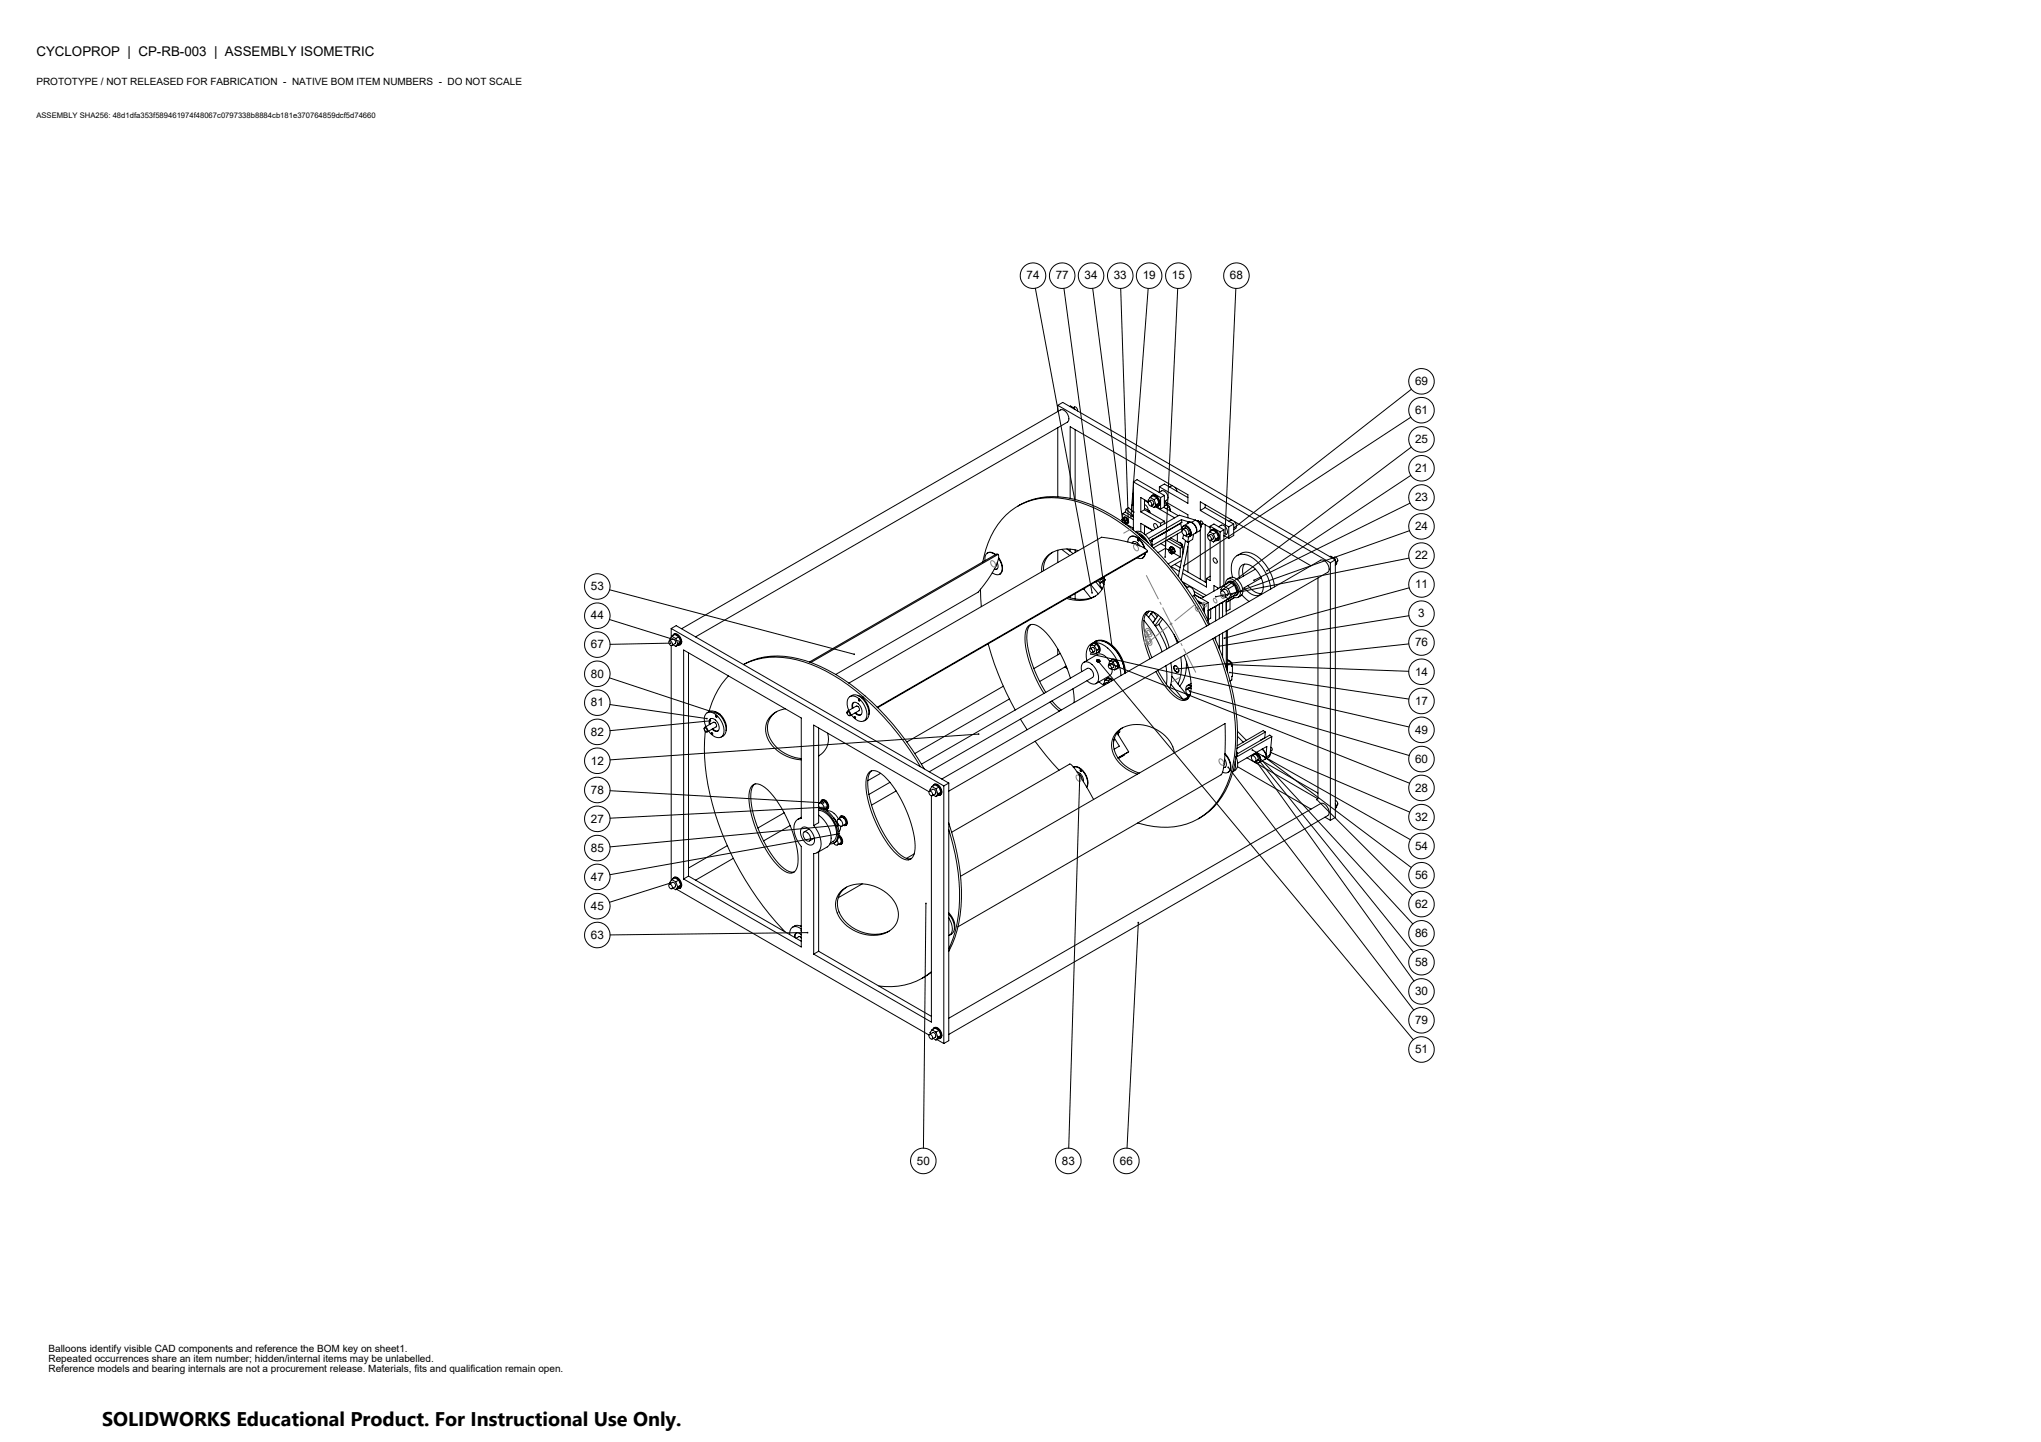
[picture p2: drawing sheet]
<svg xmlns="http://www.w3.org/2000/svg" width="841mm" height="594mm" viewBox="0 0 841 594" stroke-linecap="round" stroke-linejoin="round" font-family="sans-serif">
<g fill="none" stroke="#000" stroke-width=".41">
<path d="M426.6 118.7l23.4 125.5M438.4 118.8l19.8 147.2M450.3 118.8l12.2 95.3M461.8 118.8l3.1 96.4M473.1 118.8l-7.1 94.1M485.3 118.8l-5.2 110.7M509.2 118.8l-4.4 100.9M435.9 167l112.3 64.8M435.9 167l2-1.2 112.3 64.8M435.9 167v2.5M435.9 176.2v28.4M440.8 167.4l.3-.2 1.6 1"/>
<path d="M442.3 167.9a1.19 1.19 0 0 1 1.3 .1 1.19 1.19 0 0 1 .4 1.3M442.7 168.2l-.3 .2M442.7 168.2l.2 .5M443 177v28.7M581.3 171.9l-93.6 61.2M581.6 160.3l-72.9 57M467 198.5v19.8M467 198.5l11.2 6.5M467 198.5l1.5-.9 11.3 6.5M581.3 195.8l-59.3 39.3M581.5 184.2l-78 58.9M419.4 208.5a30.5 30.5 0 0 1 26.3-2 82.4 82.4 0 0 1 36 26.2l7.8 10.3 4.6 7.3 3.9 7.1"/>
<path d="M462.5 214.9v.1M462.6 214.4l.3-.2a.68 .68 0 0 1 .6 1.1l-.3 .1a.59 .59 0 0 0-.1-.7 .59 .59 0 0 0-.6-.1v.4M462.6 211.6l4.4 2.5M462.6 211.6v2.1M462.9 213.6l.2-.4a1.48 1.48 0 0 1 1.5 .8 1.48 1.48 0 0 1-.2 1.7l-.4-.1M463 213.6l.9 .8M463.2 213.1a1.53 1.53 0 0 1 1.6 .7 1.53 1.53 0 0 1-.2 1.8M463.6 211l-1 .6M463.6 211l3.4 1.9M463.8 215.8l3.2 1.8M463.9 214.4l.2 1.2M464 209.8l-.3 1.2"/>
<path d="M464 209.8l3 2.7M464 209.8l1.1-.6 1.9 1.8M464.1 215.6l-.4 .2M464.6 214l.2 1.2-.7 .4M464.6 214l-.7 .4M464.6 214l-.9-.8-1.4 .7 .2 .8M466.7 208l-.3 .1v2.3M466.7 208l.3 .2M466.7 217.4l-.1 .6M466.8 203.4l.2 .1M466.8 203.4v4.4M467 211h.1"/>
<path d="M467 207.6l-.5 .3M467 203.2l-.2 .2M467 207.7l-.3 .3M467.9 219a5.4 5.4 0 0 1 6 4l.8 2.1M468.2 219.3a7.1 7.1 0 0 1 4.9 4.3M470.1 210.8l8.1 4.8M471.6 207.8l.2 .1a2.69 2.69 0 0 1 1.3 2.3M471.6 210l-1.5 .8M471.6 216.6l3.3 1.9M471.6 209.3l1.9 1.2M471.6 206.2l1.5 .8M471.6 210l8.2 4.7"/>
<path d="M471.6 205.8v4.2M471.6 216.5v3.5M473.2 206.7a1.01 1.01 0 0 1 1.2 .4 1.01 1.01 0 0 1-.2 1.3l-.8-.6zM473.2 206.8l-3.1-1.8v5.8M473.4 206.5l.8-.4a1.27 1.27 0 0 1 1.1 1.9l-.8 .4M473.5 210.5l.3 .4M473.5 210.5l-.5 .3M473.8 210.9v.3M473.8 210.9l-.3 .2M473.9 204.9l-.8 1.2 .2 .5M473.9 204.9l1.6 .9M473.9 204.9l1.2-.7 1.6 .9"/>
<path d="M474.2 204.7l.2-.3a1.96 1.96 0 0 1 2.9 1.4 1.9 1.9 0 0 1-.4 2.8h-.5M474.4 208.4l1.1 .7M474.7 204.1l.2-.1a2.9 2.9 0 0 1 2.5 4.3l-.2 .2M475.1 218.5l-5-2.9v3.5M475.5 205.8l.9 2.2M476.1 208.8l7.9 4.5M476.4 208l-.9 1.1M476.4 208.6l1.8 1.1M476.7 205.1l-1.2 .7M476.7 205.1l.9 2.1M477.1 217.3a1.22 1.22 0 0 0-1.7-1.4l.2 1.2 .6 .7M477.6 207.2l-1.2 .8"/>
<path d="M477.6 207.2l-.9 1.2-1.2 .7M477.6 202.8a2.26 2.26 0 0 1 2.6-.2 2.26 2.26 0 0 1 1.1 2.4l-.4 .9-1.1 .7M477.7 200.5l11.8 6.8v-3.5l-48.5-28v29.5M477.7 200.5v2.3M477.7 200.5l2.1-1.1 9.7 5.6M478.2 205v4.7M478.2 215.6v1M479.5 208.9l6 3.5M479.8 208.4l.9-.4 1.3 .7M479.8 207l1.1 .7M479.8 219.3l-1.6 .9M479.8 204.1v4.7l-1.6 .9"/>
<path d="M479.8 204.1l-1.6 .9M479.8 214.7v1.1M479.8 214.7l-1.6 .9M479.9 206.5l9.6 5.5v1.3M480.9 207.7l.3 .5M480.9 207.7l-1.1 .6M482 208.7l-1.5 .8M482 208.7v1.4l.2-.1M482 209.5l.2 .5M482.1 218.2l-2.8 1.6M482.2 210v.5M483 200.1l-1.1 .5"/>
<path d="M484.2 200.7l.8 1.7M485.1 220v3.1M486.5 215.4l.3 1.9 .4 .1M486.5 215.6l-11.8 6.8M486.8 214.1l-13.5 7.8M486.8 214.1l3 .9M486.8 214.1l.2 1.1-13.2 7.6M487 217.6l.2 .2 .1-.9a2.26 2.26 0 0 1 3 1.8l.3 1.5M487 217.6l.1 .9M487 217.7l-12.4 7.2M487 218.9l-11.7 6.8M487.2 218.3a1.4 1.4 0 0 1 1.5 .7 1.4 1.4 0 0 1-.2 1.6l-.7-.2-.6-.8z"/>
<path d="M487.2 217.5l-.2 .1M487.7 217.9l.2-.3a1.66 1.66 0 0 1 1.7 .8 1.66 1.66 0 0 1-.2 1.9h-.3M487.8 216.6a3 3 0 0 1 3 3.4l-.5 .3M487.8 216.6a2.91 2.91 0 0 1 2.5 4.3M487.8 216.6l2.2-1.3a2.93 2.93 0 0 1 2.5 4.3l-2.2 1.3M487.8 216.6l-.3 .1M488.3 217.6l-1 .6M488.5 217.5l-.2 .1M488.7 217.6h-.4M489.7 220l-1 .5M489.8 215l-.6 .8M489.8 219.9l-.1 .1"/>
<path d="M489.8 219.9h.1M489.8 215l1.2 .2M489.9 214.9l-.5 .7M489.9 219.8l-.1 .1M489.9 219.7l-.2 .3M492.5 214.2a3 3 0 0 1 1.7 4.5l-1.6 .9a3 3 0 0 0-1.6-4.4M492.5 214.2l-6.6-2-14 8.1M492.5 214.2l-1.5 1M493.3 214.7l.4-.3 1.1 1.1M494.2 214.9l.6-.3a.83 .83 0 0 1 .7 1.3l-.6 .3M494.6 210.3l11.7 6.8M494.6 210.3v-3.6l45.6 26.4"/>
<path d="M494.6 218.3v20.3M494.8 215.5l-.5 .3M494.8 215.5l.3 1.5-.4 .2M495.6 215.6l3.1 1.7M496.6 209.1l-2 1.2M496.6 209.1l11.8 6.8M496.6 207.9v1.2M496.6 216.2v23.5M498.4 219.1l-.8 1.1 .2 .5M498.4 219.1l1.6 .9M498.4 219.1l1.2-.7 1.7 .9M498.7 216.8v2.1a1.03 1.03 0 0 1 1.6-.6 3.3 3.3 0 0 1 1.6 4.2l-1 .2"/>
<path d="M498.7 216.8l4 2.3M498.7 216.8l1.5-.9 4.1 2.3M499.2 218.3l.2-.2a2.9 2.9 0 0 1 2.6 4.4l-.3 .1M500 220l.8 2.1M501.3 219.3l-1.3 .7M501.3 219.3l.8 2.1M502.1 217a2.3 2.3 0 0 1 2.9-.1 2.3 2.3 0 0 1 .7 2.8l-1.4 1M502.7 219.1v22.9M504.3 218.2l-1.6 .9M504.3 218.2v22.9M506.3 217.1v4.7M507.5 214.2l-1.1 .5"/>
<path d="M508.4 215.9v4.7l-2.1 1.2M508.4 215.9l-2.1 1.2M508.7 214.9a1.83 1.83 0 0 1 .9 1.7 1.83 1.83 0 0 1-1.2 1.6M580.8 218.6l-70.6 25.1M581 207.2l-64.3 31.8M405 231.5a32.8 32.8 0 0 1 13.5-22.5 31 31 0 0 1 26.4-2.1 82.7 82.7 0 0 1 36 26.2l5.3 6.7 4.9 7.2 6.1 10.9M406.9 227.8l.1-.1a2.72 2.72 0 0 1 3.2 .7M409.8 234.4h1M410.1 228.5a2.45 2.45 0 0 0-3.2-.7 2.45 2.45 0 0 0-1 3.2M410.6 232.7l-.5 .7M410.9 231.8a1.55 1.55 0 0 1 .4 1.8 1.55 1.55 0 0 1-1.6 .9M411.3 228.4l.1 .3a6.8 6.8 0 0 1-1 4.5l-3.4 5.7-4 5-58.7 33.9"/>
<path d="M411.3 228.4l-.9-.1-76.8 44.4M411.3 228.4l-77.2 44.5M411.5 230a5.4 5.4 0 0 1 .7 6.4 2.59 2.59 0 0 1-3.3-.5M411.6 229.8a5.4 5.4 0 0 1 .7 6.5l-.4 .2M433.8 227.5a8 8 0 0 0-3.8 7.6M435.9 226.7v5M437.5 226.3l3.3 2.5M439.6 226.1l2.6 2M441 226.2v.9M443 226.5v1.1M444.3 226.8a12.4 12.4 0 0 0-13.8 3.5 7.6 7.6 0 0 0-1.2 5.2M451.5 239.6l2.6 3.2"/>
<path d="M452.2 239.2l1 .9M454 238.2l.1 .1M454 238.4h1.1zM454 238.4l-.3 .1M454.6 239.4l-1.1 .6M454.7 239.3l-.1 .1M454.7 239.3h.1M454.9 239.4h-.3M455 237.6a8.4 8.4 0 0 1-7.3 9.4l-4.2 .3-3.9-.8M455.1 237.8l-1.1 .6M455.1 239.5a.72 .72 0 0 0-1.2 .2M455.1 238.9h.1"/>
<path d="M455.2 238.7l-1.2-.3a1.41 1.41 0 0 0-.7 1.8M464.7 223.2a2.19 2.19 0 0 1 1.2-2.2 2.19 2.19 0 0 1 2.4 .4 8.6 8.6 0 0 1 3.3 4.4M465.7 221.1l.2-.1a4.7 4.7 0 0 1 5.3 3.5l.6 1.4M466.5 223.7a1.55 1.55 0 0 1 1.5-.6 1.55 1.55 0 0 1 1.3 1.1l.4 .7M467 223.1l-.4 .7M467.5 224.3l.9 .2M468.5 224.5l-1-.2 .8-.2 .5 .4M468.9 222.1l.4 .7M469.2 220.2l1.5 .9 1.4 1.6M469.7 220.5l1.8 1.6M471.8 227.9a2.08 2.08 0 0 1-1 2 2.08 2.08 0 0 1-2.2-.1M472 227.8l-.4 1.3-.8 .8"/>
<path d="M472.8 227l-.2-.3a17.5 17.5 0 0 0-9.3-3.8l-9.4-1.6-104.1 60.1M472.8 227l-.2 .5-110.9 64M472.8 227l-111.3 64.3M474.5 222.4l.4 2.1-.3 .2M474.7 222.2l-.1 .9M474.9 222.1v.1M475.1 222.1l-.4 .2M475.2 222.2h-.3M478.1 220.3l.2 .1M478.3 223.9l1.9 1.1M480.2 225.9l-3 1.7M480.2 225.9l1.3 .7"/>
<path d="M480.2 222.8v3.1M480.7 222.6l5.6 3.3M481.6 226.8a.48 .48 0 0 1 .7 .2 .48 .48 0 0 1-.3 .7zM481.7 222l5.7 3.3M481.7 226.7l.4-.2a.67 .67 0 0 1 .5 1l-.3 .2M481.9 227.5l.9 .7M481.9 225.8l.7-.4 .9 .5M481.9 225.8l-.5 .6 .2 .5M481.9 225.8l.9 .5M482.1 225.7l.2-.4a1.68 1.68 0 0 1 1.5 2.6h-.5M482.3 225.3a1.54 1.54 0 0 1 1.6 .8 1.54 1.54 0 0 1-.1 1.8M482.4 221.6l4.7 2.6"/>
<path d="M482.5 233.4l3.5 2M482.8 226.3l.5 1.2M483.3 227.5l-.5 .7M483.5 225.9l-.7 .4M483.5 225.9l.5 1.2M483.7 227.9l2.6 1.5M484 227.1l-.7 .4M484 227.1l-1.2 1.1M484 232.5l2.3 1.3M485.7 223.4l.6 .1 .7 .6M486.3 229.4l-4.9 2.9M486.3 225.9v3.5"/>
<path d="M486.9 230.9l-4.5 2.6M487.1 224.3l.3 1M487.1 224.2l-.8 .5M487.1 224.2v.9M487.1 239.6l10 5.7M487.3 236.1l9.8 5.7v-3.5M487.4 225.3l-1.1 .6M487.4 225.3v3.1M487.6 234.6l9.5 5.5M487.7 220.3l-.3 1.4 2 1.7M488.5 222.7l-3 14.7M489.5 225.2v10.4"/>
<path d="M489.8 221.2l-.4 2.2M489.9 223.1l-3.2 15.9M490.3 220.9l-.3 .2M490.3 220.3l.1-.3 .3 .3M490.3 220.3l.2 .2M490.5 220.5l-.2 .4a1.41 1.41 0 0 1-2-.3M490.6 220.2h.1M490.7 220.3l-.4 .6M490.7 220.3l-.2 .2M491.8 220.1l-.4 2.1-2 1.2M497.7 220.9a1.01 1.01 0 0 1 1.2 .4 1.01 1.01 0 0 1-.2 1.3l-.8-.7zM497.9 220.7l.8-.5a1.27 1.27 0 0 1 1.1 1.9l-.9 .5 1.1 .6"/>
<path d="M498.7 222.6v16.6l-1.6-.9M498.7 237.4l-1.6 .9M500.1 229.8a1.45 1.45 0 0 1 1.2 2.2 1.43 1.43 0 0 1-1.2-2.2zM500.8 222.1l-.8 1.1M502.1 221.4l-1.3 .7M502.1 221.4l-.8 1.1-1.3 .7M504.4 220.7l1.9 1.1M505.9 238.5a2.82 2.82 0 0 1 4.4 .6 4.6 4.6 0 0 1 .9 6.4l-1 .6M506 239.7l.4-.2a3.5 3.5 0 0 1 3.9 3.3 2 2 0 0 1-1 2.5M507.9 237.8a7.6 7.6 0 0 1 1.9-9 7 7 0 0 1 7.9 2.2 18.9 18.9 0 0 1 5.9 11.6M509.7 228.9a6.2 6.2 0 0 1 8.3 .3 18.6 18.6 0 0 1 7.2 12.6M510.8 238.2l-.1-.5a3.9 3.9 0 0 1 2.3-5.3 8.7 8.7 0 0 1 7.2 7 4.5 4.5 0 0 1-1.8 5.9 6.3 6.3 0 0 1-5.7-3.2"/>
<path d="M512.8 232.4a5.5 5.5 0 0 0-.5 4.9M517.3 234.4l-7.4 4.4M519.7 238l-7.7 4.5M543.1 238.1v91l-29.3-16.9M548 229.3l.4-.2 1.6 1M548.2 231.8v106.1M549.5 229.8a1.09 1.09 0 0 1 1.5 .3 1.09 1.09 0 0 1-.4 1.6M550 230.1l-.4 .2M550 230.1l.2 .5M550.2 230.6l-2 1.2M550.2 230.6v106.1l-2 1.2M550.2 230.7l.6 1.5"/>
<path d="M550.8 232.2l-.6 .3M550.8 232.2l-.6 .7M580.6 229.9l-79.7 15.9M251.1 255.2l29.7 9.2M251.2 243l100.8 26.5M276.6 258.9l112.3 64.8M276.6 258.9l2-1.2 112.3 64.9M276.6 258.9v3.6M280.8 259l156.2-90.1a3.4 3.4 0 0 1 3.4 4.3l-.5 .7-153.3 88.5M404 242.7l.4 7.2M424.6 257.3l-.1 .1a8.7 8.7 0 0 0-1.3 6.9 51.5 51.5 0 0 0 7.7 20.9M441 245.7v.6"/>
<path d="M443 244.5v2.2M447.1 242.2l-.4 .6 2.8 3.5M449.4 240.8l3.1 3.8M451.3 245.6a14 14 0 0 1-11 .5M454.9 240.8l-.2-.3a.88 .88 0 0 0-1.3-.4v1.3l.9 1M471.3 255.6h.1a43.7 43.7 0 0 1 7.5 12.9M472.1 252.9l1.2 1.4M472.8 251.9h-.1a12.6 12.6 0 0 0-.8 10.6l2.7 8.4M472.9 251.8l.4 .3M473.3 254.3l1.8 2.2M473.5 251.7l-1.1 1.6M474.3 252.8l1.8 2.2"/>
<path d="M474.3 252.8l1-.6 1.5 1.9M474.3 252.8l-1 1.5M474.9 252l-.6 .8M475.1 256.5a40.9 40.9 0 0 1 5.8 10.8M475.1 256.5h.1M475.4 252.2h.1M476.1 255l-1 1.5M476.3 254.9l-.2 .1M477.3 253.4l-2.2 3.1M477.5 257.2a30.6 30.6 0 0 1 4.3 9.6M477.5 257.2l-1.4 .8M478.3 254.3l-2.4 3.4"/>
<path d="M479 255l-1.5 2.2M487.5 240.2l1.8 1.8M488.9 242.1l.7-.3a2.53 2.53 0 0 1 2.4 3.5M492 245.3l1.5 2.3a45.2 45.2 0 0 1 4.9 9.6M492 245.3l-.7 .4M492.1 243.7l3.9 2.2M493.4 247.4l2.9 1.7M494 248.3l.8 .2zM494.8 248.4l.9 .9a1.93 1.93 0 0 1 .1 2.2l.3-.8M496.3 249.1v3.3M497.8 248.2v7.6M497.8 248.2l-1.5 .9"/>
<path d="M498.9 250.9v3.8l-1.1 .6M500.9 249.8v6M501.7 242.1v.5M502.1 242.4l-1.9-1.2v2.3M502.4 248.9v6M503.2 243.4a1.64 1.64 0 0 1 1.5 2.5 1.64 1.64 0 0 1-1.5-2.5zM503.3 248.4l-.5 .2M503.5 248.2l-.4 .4M503.8 248.1v6M504 241.3l-1 1.5 .2 .6 1.2-.7a1.68 1.68 0 0 1 1.4 2.5l-1.1 .7M504 241.3l2.1 1.2M504.8 245.9l1.3 .8"/>
<path d="M505.3 248.1l3.4-2zM505.3 247.2v6M505.3 259.9v15.3M505.4 240.6v-.1a1.73 1.73 0 0 1 1.7-1 1.73 1.73 0 0 1 1.5 1.2l.5 .7a2.77 2.77 0 0 1 0 4h-.9M505.7 259.6v17M506.1 242.5l1.1 2.7M506.8 247.2v3.8l-1.5 .8M507.2 245.2l-1.1 1.5M507.9 245.7a1.98 1.98 0 0 0 2.5 .2 1.98 1.98 0 0 0 .7-2.4 5.6 5.6 0 0 0-4.8-5.1 2.01 2.01 0 0 0-1.3 2.3l-10.1 5.8-2.7-1.6 5.6 3.3M507.9 245.7l-10.1 5.8 1.1-.6M507.9 245.7l-9 5.2M508.7 241l-2.6 1.5"/>
<path d="M508.7 241l1 2.7M508.7 241l-2.1-1.2-2.6 1.5M509.7 243.7l-2.5 1.5M509.7 243.7l-1 1.5-2.6 1.5M511.7 245l3 2.8M514.2 241.2l.3 .4a6.2 6.2 0 0 0 5.2 2.9M580.5 253.6l-78.3 12.6M580.7 242.1l-76.2 20.8M251.1 279.2l45.5 15.1M275.8 264a1.25 1.25 0 0 1 1.1 1.9 1.25 1.25 0 0 1-1.1-1.9zM275.8 264l1.3-.8a1.25 1.25 0 0 1 1.1 1.9l-1.3 .8M276.3 264.9l-24.9 .5"/>
<path d="M276.6 265.9v96.8M276.8 262.1l-.8 1.1 .2 .6M276.8 262.1l1.6 .9M276.8 262.1l1.3-.7 1.6 .9M277.1 261.9a1.04 1.04 0 0 1 1.6-.6l1.2 1a2.17 2.17 0 0 1 0 3.5l-.5-.1M277.3 265.6l1.1 .7M277.6 261.3l.2-.2a2.94 2.94 0 0 1 2.6 4.4l-.3 .2M278.4 263l.9 2.1M279.3 265.1l-.9 1.2M279.7 262.3l-1.3 .7M279.7 262.3l.8 2.1M280.5 264.4l-1.2 .7"/>
<path d="M280.5 264.4l-.8 1.2-1.3 .7M281.7 267.8l48.5 28v41.3a3.4 3.4 0 0 0-3.1 4 12.2 12.2 0 0 0 3.1 7.6v41.4l-48.5-28zM283.7 268.9v92M300.2 278.4a33.4 33.4 0 0 0-8.1 14.8M407.2 265.2a125 125 0 0 0 11.1 27.3M435.9 267.4v2.3M436.9 269.2l-10.9 6.2M438.7 274.7l1 .6M439.3 274.4l-10.9 6.3M441.1 279.4a46.5 46.5 0 0 0-12.2-20.7 3.7 3.7 0 0 0-5.7-.2 17.7 17.7 0 0 0 .2 11.8 55 55 0 0 0 6.8 15.3M445.7 276.6l-.1-.6a2.47 2.47 0 0 1 1.1-3.2 2.47 2.47 0 0 1 3.3 .9 6.7 6.7 0 0 1 2.3 7.2 2.52 2.52 0 0 1-4.1-.2l-.3-.3M447.8 272.1a6.2 6.2 0 0 1 2.2-7.1 7 7 0 0 1 7.6 3 15.4 15.4 0 0 1 4.3 10.3"/>
<path d="M449.1 267.3a.93 .93 0 0 1 1 .5 .93 .93 0 0 1-.2 1l-.8-.7zM449.2 267.2l.9-.5a1.04 1.04 0 0 1 .9 1.5l-.9 .6 1.5 .5M449.5 269.4l131.1 30.1M449.5 265.7l-.3 1.5M449.5 265.7l1.4 .3M450.3 265.2l.2-.2a2.51 2.51 0 0 1 2.2 3.7l-.4 .1M450.5 265a2.4 2.4 0 0 1 2.4 .8 2.4 2.4 0 0 1 .3 2.5l-.6 .5M450.9 266l1.1 1.8M451.2 264.3a5.7 5.7 0 0 1 6.8 1.8 15.8 15.8 0 0 1 5.4 11.3M451.2 264.3l.3-.2a5.9 5.9 0 0 1 6.8 1.8 16.1 16.1 0 0 1 5.4 11.3M451.2 264.3l-1.5 .9M451.8 272.1v.1"/>
<path d="M451.9 271.9a.64 .64 0 0 1 1-.2 .64 .64 0 0 1-.1 1.1l-.8-.3zM451.9 265.4l-1 .6M451.9 265.4l1.1 1.8M451.9 265.4l-1.4-.3-1 .6M452 267.8l-.4 1.5M452.2 271.9l130.2 156.4M453 267.2l-1 .6M453 267.2l-.4 1.5-1 .6M453.2 272.4v.1M456 279.7l.7-.3 1 .5M456.2 279.5a1.46 1.46 0 0 1 2.3 .7M456.8 274a.94 .94 0 0 1 1 .4 .94 .94 0 0 1-.1 1.1l-.9-.7z"/>
<path d="M456.9 273.9l.9-.5a1.06 1.06 0 0 1 .9 1.5l-.9 .6 1.5 .4M457.2 272.4a4.4 4.4 0 0 0-5-2.8l-5.6 3.2M457.2 272.4l-.3 1.5M457.2 272.4l1.4 .3M457.3 273.4l123.5 49.2M457.7 279.9l-1 .6M457.7 279.9l.3 .6M457.7 279.9l-1.4-.4-1 .6M457.7 279.9l.5 .5M457.9 271.9a1.67 1.67 0 0 1 2.6 1.4 1.52 1.52 0 0 1-.5 2.2M458.2 271.7a2.36 2.36 0 0 1 2.4 .8 2.36 2.36 0 0 1 .3 2.4l-.5 .5M458.2 271.8l-1 .6"/>
<path d="M458.2 271.8l1.4 .3M458.3 275.7v.4a2.39 2.39 0 0 1-1.1 2.2l-5.6 3.3M458.6 272.7l1.1 1.8M459.6 272.1l-1 .6M459.6 272.1l1.1 1.8M459.7 274.5l-.4 1.4M460.7 273.9l-1 .6M460.7 273.9l-.4 1.5-1 .5M477.1 276.2a31.7 31.7 0 0 0 9 11.2 3.8 3.8 0 0 0 3.2 .6M480.4 274.2l.4 3.3-.2 4.4M482.5 273.1a21.7 21.7 0 0 1-.5 10.6M482.9 278.6l6.8 8.5"/>
<path d="M483.8 274.5a1.57 1.57 0 0 1 1.7 .6 1.57 1.57 0 0 1-.1 1.9 1.88 1.88 0 0 1-1.6-2.5zM483.8 261.4l1.3 3.5M484.7 274.4l-.6-.1a1.51 1.51 0 0 0-.1 1.7 1.51 1.51 0 0 0 1.6 .7l.1-.5M485.6 264.6a27.3 27.3 0 0 0-10.5-12.5 3 3 0 0 0-4.4 2.9 33.4 33.4 0 0 0 3.2 16.4M486.6 270.7v.5a18.4 18.4 0 0 1-1.2 10.6M487.9 269.9a28.1 28.1 0 0 1 2.4 16.5 3 3 0 0 1-5 1.4 29.5 29.5 0 0 1-9-11.2M488.9 272.7a15 15 0 0 1-2.8 10M489.5 274.9l-.7 .4M499.7 263.1a96.9 96.9 0 0 1 9.3 45.2 37.7 37.7 0 0 1-11.3 26.2 28.2 28.2 0 0 1-25 5.5l-3.9-1M500.5 262.6a95.7 95.7 0 0 1 9.2 45.3 37.7 37.7 0 0 1-11.2 26.1l-4.8 3.3M500.9 262.4v1.2M502.4 261.5v5.7"/>
<path d="M503.8 260.8v9.9M505.5 273.7l75 2.8M505.7 271.7l.9 .4M505.8 274.1h-.1M505.8 274.1v2.6M506.6 272.1l-.3 .2 1.3 .7M506.6 272.1l.2 .5M506.8 277l73.7 11M506.9 272.7h.3M507 272.7h.2M507.2 272.7l.2 .2M507.6 273.3v.4"/>
<path d="M507.6 273l-1.8 1.1M507.6 273v1.5l.2-.2M507.6 273.9l.2 .4M507.8 274.3l-.2 5.8-.8 .5M580.5 265.2l-95.7 10.4M251.3 290.2l40 5.8M290.4 299.6l3.6-2.1a1.28 1.28 0 0 1 1.1 1.9l-3.6 2.1M290.9 299.3l-.1-.2a4.1 4.1 0 0 1 1.1-5.7 7 7 0 0 1 6.3 6.4 2.79 2.79 0 0 1-2.7 4 6.4 6.4 0 0 1-3.5-2.6M291.4 293.6a3.4 3.4 0 0 1 4.7 .5 7.8 7.8 0 0 1 2.8 8l-.5 .7-1.3 .8M292.3 298.5l-.1-.4a1.49 1.49 0 0 1 .5-2 1.49 1.49 0 0 1 2.1 .5l1 1.3a2.09 2.09 0 0 1-.5 3.4l-1.9-1M292.7 296.9l-41.3 4.1M292.9 296l-.5 1.2 .2 1.1"/>
<path d="M294.7 293.2a7.1 7.1 0 0 1 4.5 7.8M295.1 294.7l.4 .6M295.1 294.7h.1M295.1 294.7l.3 .3M320 293.1a8.4 8.4 0 0 0-1.8 12.6 16.9 16.9 0 0 0 12 6.8M323.6 292a8.6 8.6 0 0 0-7.5 5.1 8.6 8.6 0 0 0 1.3 9 16.9 16.9 0 0 0 12.8 6.9M337.3 299.9v39l-2 1.2M349 293.6v-.3a.97 .97 0 0 1 1.3 0 .97 .97 0 0 1 .3 1.2l-.4 .3-.6-.1M349.1 293.3a.8 .8 0 0 1 1 .4 .8 .8 0 0 1-.3 1l-.7-.6zM349.2 292.9l3.6-2a1.28 1.28 0 0 1 1.1 1.9l-3.6 2M349.7 292.7v-.2a4.7 4.7 0 0 1 .4-5.5 3.9 3.9 0 0 1 4.9 1.8 6.8 6.8 0 0 1 1.4 7.8 4.2 4.2 0 0 1-5.6-2.1M350.2 286.9a3.7 3.7 0 0 1 5.6 1.4 6.6 6.6 0 0 1 1.5 7.8l-1.3 .9"/>
<path d="M351.2 291.8l-.1-.3a1.49 1.49 0 0 1 .5-2.1 1.49 1.49 0 0 1 2.1 .5l.5 .6a3 3 0 0 1 .4 4 2.01 2.01 0 0 1-2.3-.8M351.8 289.3l-.5 1.2 .2 1.2M352.2 295.1l.4 .6M352.6 293.5v.1a2.04 2.04 0 0 0 2.1 .8M353.6 286.5a7.2 7.2 0 0 1 4.5 7.8M354 288.1l.3 .5M354 288v.1M354 288.1l.3 .2M413.4 282.7l-39.7 22.9M415.9 287.9l-39 22.5M420.5 296.2l2.7 4.4M432.7 289.2l3.8 3.7"/>
<path d="M433.5 288.7l3.8 3.7M442.1 283.7l.5 5.7M452.9 280.9l1.9 1.4M455.3 280.1l-.3 1.6M455.3 280.1l1.4 .4M455.6 281.9l-.7-.1-.1 .6M456.5 281.4l-.5-.3-1.1 .6M456.7 280.5l.3 .6M462.6 299.7a8.6 8.6 0 0 0-1 13.7l3.2 2.8 4.6 2.2M482.5 281.9l4.9 6.1M489.1 286.4l.4-.1v.5M489.4 287.5h.1"/>
<path d="M489.4 282.4l-.2 .1M489.5 282.3l1.3 .3zM489.5 287.3v.6M489.7 287.1l-1.8 1M489.7 287.1l-1.2 1M489.9 283.4l-1 .5M489.9 286.4l.4 .2M490.1 283.3l-.2 .1M490.1 283.2v.1M490.1 283.3h.1M490.3 283.3l-.4 .1M490.4 286.3h-.1"/>
<path d="M490.4 284.8l90.3 26.4M490.6 285.6l-.5-1.1-1.1-.6a1.46 1.46 0 0 0-.1 1.7 1.46 1.46 0 0 0 1.5 .6M490.8 281.5l-1.4 .9M490.8 283.7l-.9-.5-.6 .5M490.8 282.9a1.24 1.24 0 0 0-1.7-.4 1.24 1.24 0 0 0-.4 1.7M290.2 300.3v-.5a1.02 1.02 0 0 1 1.3 .5 1.02 1.02 0 0 1-.3 1.2l-.4-.2M290.2 300a.81 .81 0 0 1 1 .4 .81 .81 0 0 1-.2 1l-.7-.6zM290.6 301.2a91 91 0 0 0 8.6 45.9 126.3 126.3 0 0 0 24.3 36.8M293.3 301.8l.4 .6M293.7 300.2a2.01 2.01 0 0 0 2.2 .9M337.6 311.2l-.3 .2M341 302a8 8 0 0 1-3.7 9.4"/>
<path d="M358.2 318.1a3.9 3.9 0 0 1 5.2 .8 45.2 45.2 0 0 1 12.6 22.3 17.1 17.1 0 0 1 .2 11.7 3.1 3.1 0 0 1-4.7 .6 35.7 35.7 0 0 1-11.6-16.9 28.5 28.5 0 0 1-2.6-17zM359.1 317.5l-.1 .1a8.6 8.6 0 0 0-1.4 6.9 50 50 0 0 0 12.6 26.9 5.9 5.9 0 0 0 5.4 2.3M362.9 318.6l-5.3 3M379.3 315.8a104.6 104.6 0 0 0-38.9-39.3 39.9 39.9 0 0 0-28.7-4.8l-5.3 2a29.3 29.3 0 0 1 22.6-2.4 72 72 0 0 1 33.3 20.9 123 123 0 0 1 18.5 24.5M379.7 314.8l68.3-39.5a2.47 2.47 0 0 1 2.2 3.8l-67.3 38.8M403.3 302.4l-151.9 10.6M426.5 305.4l4.4 5.6 5.5 6.3M442.2 316a3.5 3.5 0 0 1 4.2 1.6 5.9 5.9 0 0 1 1.4 6.7M442.3 316a5.9 5.9 0 0 1 5.8 5.7v1.8l-.4 .7M443.8 318a3.7 3.7 0 0 1 2.6 4M444.6 319.1l.7 .7 .5 1.2M444.8 319.5l.5 .8"/>
<path d="M444.9 319.5l.7 1.1M444.9 319.4l-4.5 153.6M445.2 317.1l.4 .7M459 304.5l-.1 .8M459.2 304.1l2 3.3-2.1 1.2M460.3 301.9l4.8 7.8M460.6 301.5l.2 1.2M461.3 300.8l.1 .7-.7 .5M463.2 310.8l.1 .1M463.3 310.9l-2.5 1.5M465.1 309.7l-4.4 2.5M465.1 309.7l-.6 .3"/>
<path d="M483.9 310.1a15.5 15.5 0 0 0-17.1-11.6 8.7 8.7 0 0 0-8.5 10.7 15 15 0 0 0 10.4 9.7M504.4 314.6l-.3 .5M504.5 314.3l-.3 .8M504.5 313.7l.1 .9-.3 .4M504.6 312.8l.3 .4a1.76 1.76 0 0 1-.7 3M504.8 310.4a6.8 6.8 0 0 1 2 7l-.8 .8M504.8 310.7a6.6 6.6 0 0 1 1.9 6.8 2.02 2.02 0 0 1-2.9 .6M504.9 316l-.7 .1M506.1 316.1l76.4 100M509.5 310.5l.3 1-.5 .2 .3 .7a3.9 3.9 0 0 1-1.5 5.4 3.8 3.8 0 0 0 .9-4M509.9 315.8l30.3 17.5M509.9 301.2l3.7 3.8"/>
<path d="M509.9 310.5l-.3-.7 .4 .7M509.9 303.3l2.4 2.4M515.6 311.1l.1 .5M515.7 311.5a1.43 1.43 0 0 1 1.6 .6 1.43 1.43 0 0 1-.1 1.7l-1.1-.5-.4-1zM516 309l65.2 36.9M516.3 311.1l.3-.4a1.88 1.88 0 0 1 1.6 2.7l-.5 .1M516.9 310.8l-1 .6M517.1 310.7l-.2 .1M517.1 310.6v.1M517.3 310.7l-.4 .1M517.5 310l.4 .4M517.5 313.5l65.1 90.6"/>
<path d="M517.8 310.5l.4 .1M517.9 310.4l-.1 .1M517.9 310.9l64.3 69.7M518.1 310.4l-.3 .1M518.1 310.4l.2 .2M518.1 310.2l-.3-.3a2.96 2.96 0 0 1 1.1 4.2M518.1 310.2l-.2 .2M518.1 310.2v.2M518.2 310.6a2.48 2.48 0 0 1 .4 3.7l-1.1-.1-.6-.4M518.2 310.6l.2-.1a2.58 2.58 0 0 1 .5 3.6M518.3 313.1l-1 .6M518.4 313l-.1 .1"/>
<path d="M518.4 313h.1M518.5 312.8l-.2 .3M518.5 312.9l63.9 79.3M518.9 314.1l-.2 .1M519.4 304.9v.1M519.4 304.9l.1 .1M520 308.6a3 3 0 0 1 1.2 4.2l-2.3 1.3M520.1 313.4l23 13.3M520.1 308.5l1.6 2.3M520.4 311.4l61.1 46M521.2 303.9l-1.8 1M521.2 303.9h.1"/>
<path d="M521.4 301.5l-.9-.6-10.7 6.3M521.4 301.5l-11.7 6.8M521.4 301.5l-.2 2.4M521.7 310.8l.3-3.3-12 6.9M521.7 310.8l.1 1M523.3 310.9l-.4 .9-1.7 1 .6-1M523.3 310.9l-1.5 .9M523.5 309.2l.2 .7M523.7 307.8l.5 .9-.6 .6M523.7 310l57.2 24.5M523.7 309.9l-.2 .2M523.7 309.9l-.3 .3"/>
<path d="M524.1 303.4l-14.7 8.5M524.1 303.4l-.8 7.5M524.1 303.4l-.9-.6-13.6 7.9M251.4 325.7l87.9 5M310 323.5a4 4 0 0 1 5.2 .9 47.1 47.1 0 0 1 13.7 29.3 5.9 5.9 0 0 1-2.1 5.8 5.6 5.6 0 0 1-5.6-2.2 49.1 49.1 0 0 1-12.6-28.5 7.7 7.7 0 0 1 1.4-5.3zM310.9 323l-.1 .1a8.7 8.7 0 0 0-1.3 6.9 49.3 49.3 0 0 0 12.5 26.9 5.7 5.7 0 0 0 5.3 2.2M323.1 334.8l-10.8 6.3M330.2 336.7l-1.4 .8M337.3 331.1l.2-.2a1.88 1.88 0 0 1 2 2.4M337.3 332l.4 .9M337.3 335.8a11.6 11.6 0 0 1 4.8 11.5l-1 1.4-4.4 2.6M337.3 333.8a9.7 9.7 0 0 1 7.3 8.4 4.1 4.1 0 0 1-2.5 5.1"/>
<path d="M337.3 332.9a9 9 0 0 1 7.6 6.7 6.5 6.5 0 0 1-.5 7.2l-.8 .5M337.3 333.2a10.9 10.9 0 0 1 7.6 12.5 2.81 2.81 0 0 1-2.9 2M337.6 330.8l1.3-.7a1.86 1.86 0 0 1 1.6 2.8l-.8 .5M338.2 330.5l.4-.9a2.51 2.51 0 0 1 2.2 3.7h-1M338.6 329.6a2.4 2.4 0 0 1 2.4 .8 2.4 2.4 0 0 1 .3 2.5l-.5 .4M340.7 334a5 5 0 0 1 4.8 3.4M340.8 332.5l-89.4 4.5M343.5 336.8l1.1 1.6M344.4 338.3l.9 1.2-.1 .9M345.2 337.6a1.7 1.7 0 0 1 1.7 .8 1.7 1.7 0 0 1-.2 2 2.08 2.08 0 0 1-1.5-2.8zM345.3 340l-93.9 8.9M345.3 337.5l1.3-.7a1.86 1.86 0 0 1 1.6 2.8l-1.3 .7"/>
<path d="M345.9 337.2l.4-.9a2.49 2.49 0 0 1 2.2 3.7h-1M346.3 336.3a2.35 2.35 0 0 1 2.4 .8 2.35 2.35 0 0 1 .3 2.4l-.5 .5M366.7 322.3l-8.7 5M369.3 325.8l-10.2 5.9M382.8 326.1l-47.5-27.4v41.4M383 325.9a1.12 1.12 0 0 1 1.1 .7 1.12 1.12 0 0 1-.3 1.2l-.8-.6-.2-.8zM383 325.9l1.3-.8a1.24 1.24 0 0 1 1.1 1.9l-1.3 .8M383.8 327.8v93.2l-48.5-28M384 324l-.8 1.1 .2 .5M384 324l1.7 .9M384 324l1.3-.7 1.6 .9M384.4 323.8l.1-.3a1.92 1.92 0 0 1 3 1.4 1.9 1.9 0 0 1-.4 2.8h-.5"/>
<path d="M384.5 327.5l1.2 .6M384.8 323.2l.3-.2a2.9 2.9 0 0 1 2.5 4.4l-.3 .1M385.7 324.9l.8 2.1M386.5 327l-.8 1.1M386.9 324.2l-1.2 .7M386.9 324.2l.8 2.1M387.7 326.3l-1.2 .7M387.7 326.3l-.8 1.1-1.2 .7M388.1 320.9l156.1-90.2a3.3 3.3 0 0 1 2.9 5.1l-156.2 90.1M388.9 323.7v106.2M390.9 339a82.8 82.8 0 0 1 4.2 41.1 40.8 40.8 0 0 1-4.2 11.8M390.9 322.6v106.1l-2 1.2"/>
<path d="M390.9 322.6l-2 1.1M450.6 329.3a65.3 65.3 0 0 0-9.5-14.5l-49 28M542.6 329.3l39.4 39.4M546 336.6l2.2 1.3M550.2 329.7a1.18 1.18 0 0 1 1 1 1.18 1.18 0 0 1-.6 1.2M550.2 331l.6 1.4M550.8 332.4l-.6 .3M550.8 332.4l-.6 .8M299.7 348.4l-16 9.2M302.2 353.6l-15.6 9M325.6 340.1l-11 6.3M330.4 341.1a2.84 2.84 0 0 1 3.9 1.3l.6 .9a3.7 3.7 0 0 1 0 4.6 3.4 3.4 0 0 1-4-2 4.3 4.3 0 0 1-.5-4.8z"/>
<path d="M331.3 342.7a2.51 2.51 0 0 1 2.3 3.7 2.49 2.49 0 0 1-2.3-3.7zM333.4 341.5l-2 1.2M335.3 340.1a10.6 10.6 0 0 1 2.7 9.6 2.78 2.78 0 0 1-2.7 1.9v41.4M335.6 345.3l-2.1 1.1M337.3 350.9v41M345 346.2l.2 .4a1.03 1.03 0 0 1-.4 1.5l-1.3-.8M345.5 343.5l-94.2 16.8M345.6 344.7l.5 .6a1.6 1.6 0 0 1 .2 2l-1.3 .8M345.7 344.3l.1 .1a2.48 2.48 0 0 1 .8 3.4h-1.1M345.7 344a2.35 2.35 0 0 1 .8 3.8M346.4 340.4l-.1 1.2-.6 1M376.7 351.7l-3.2 1.9"/>
<path d="M390.9 341.8a78.1 78.1 0 0 1 2.7 41.8l-2.7 7.3M275.8 364.2a1.25 1.25 0 0 1 1.1 1.9 1.25 1.25 0 0 1-1.1-1.9zM275.8 364.2l1.3-.7a1.25 1.25 0 0 1 1.1 1.8l-1.3 .8M276.4 363.7l-25.3 8M276.8 362.3l-.8 1.2 .2 .5M276.8 362.3l1.6 .9M276.8 362.3l1.3-.7 1.6 .9M277.1 362.1a1.04 1.04 0 0 1 1.6-.5l1.2 .9a2.17 2.17 0 0 1 0 3.5h-.5M277.3 365.9l1.1 .6M277.6 361.5l.2-.1a2.9 2.9 0 0 1 2.6 4.4l-.3 .1M278.4 363.2l.9 2.1M278.8 366.3l104 60.1"/>
<path d="M279.3 365.3l-.9 1.2M279.7 362.5l-1.3 .7M279.7 362.5l.8 2.1M280.5 364.6l-1.2 .7M280.5 364.6l-.8 1.2-1.3 .7M283.7 360.9l46.5 26.8M283.7 360.9l-2 1.2M346.3 367.3a13.9 13.9 0 0 1 16.6-1 11.7 11.7 0 0 1 7 12.8 10.1 10.1 0 0 1-11.3 6.2 15.2 15.2 0 0 1-14.3-11.6 7.9 7.9 0 0 1 2-6.4zM348.9 365.4a8.4 8.4 0 0 0-1.9 12.6 16.1 16.1 0 0 0 19.4 5.5M355.3 364.1l-9.9 5.7M381.5 372.1l-1 100.9M390.9 378.1a6.4 6.4 0 0 1 .8 6.8l-.8 .5"/>
<path d="M390.9 376.5a8 8 0 0 1 2.1 7.3l-1.8 1.5M390.9 376.1a7.1 7.1 0 0 1 2.4 6.5M395.8 361l109-62.9v11.4a24.9 24.9 0 0 1-1.5 9.6l-108.6 62.7M328.1 384.3l-.4 .6v1.4M329.9 381.5l.3 .1M330.2 386.4l-.9-.6-1.3 .7M330.2 381.6a3 3 0 0 0-3.6 .3M330.2 385.1a1.47 1.47 0 0 0-1.9-.9 1.47 1.47 0 0 0-.9 1.9M330.2 382.7a2.68 2.68 0 0 0-3.4-.9 2.68 2.68 0 0 0-1.4 3.1M330.2 383v.6M332.7 384.2l-81.3 .9M337.3 391.9l-2 1.1"/>
<path d="M337.3 391.9l46.5 26.8M469.1 380l-4.7 93M383.8 400.3a27.1 27.1 0 0 1-21.6 5.9M383.8 400.5l-3.8 2.5M390.9 419.4l153.3-88.4a3.4 3.4 0 0 1 3.4 4.3l-.5 .7-156.2 90.1M383 426.1a1.12 1.12 0 0 1 1.1 .7 1.12 1.12 0 0 1-.3 1.3l-.8-.7-.2-.8zM383 426.1l1.3-.7a1.24 1.24 0 0 1 1.1 1.8l-1.3 .8M384 424.2l-.8 1.2 .2 .5M384 424.2l1.7 1M384 424.2l1.3-.7 1.6 1M384.4 424l.1-.3a1.96 1.96 0 0 1 3 1.4 1.88 1.88 0 0 1-.4 2.8h-.5M384.5 427.7l1.2 .7"/>
<path d="M384.8 423.4l.3-.1a2.9 2.9 0 0 1 2.5 4.3l-.3 .2M385.7 425.2l.8 2M386 428.2l2.9 1.7M386.5 427.2l-.8 1.2M386.9 424.5l-1.2 .7M386.9 424.5l.8 2M387.7 426.5l-1.2 .7M387.7 426.5l-.8 1.2-1.2 .7"/>
<circle cx="425.6" cy="113.6" r="5.3"/>
<circle cx="437.7" cy="113.6" r="5.3"/>
<circle cx="449.6" cy="113.6" r="5.3"/>
<circle cx="461.6" cy="113.6" r="5.3"/>
<circle cx="473.5" cy="113.6" r="5.3"/>
<circle cx="485.5" cy="113.6" r="5.3"/>
<circle cx="509.5" cy="113.6" r="5.3"/>
<circle cx="585.7" cy="157.1" r="5.3"/>
<circle cx="585.7" cy="169" r="5.3"/>
<circle cx="585.7" cy="192.9" r="5.3"/>
<circle cx="585.7" cy="181" r="5.3"/>
<circle cx="585.7" cy="204.9" r="5.3"/>
<circle cx="585.7" cy="216.8" r="5.3"/>
<circle cx="469" cy="222.6" r=".36"/>
<circle cx="585.7" cy="228.9" r="5.3"/>
<circle cx="246.1" cy="241.6" r="5.3"/>
<circle cx="246.1" cy="253.6" r="5.3"/>
<circle cx="585.7" cy="240.8" r="5.3"/>
<circle cx="585.7" cy="252.8" r="5.3"/>
<circle cx="246.1" cy="277.6" r="5.2"/>
<circle cx="246.1" cy="265.5" r="5.2"/>
<circle cx="452.6" cy="272.3" r=".37"/>
<circle cx="452.6" cy="272.3" r=".63"/>
<circle cx="585.7" cy="276.7" r="5.3"/>
<circle cx="585.7" cy="264.7" r="5.3"/>
<circle cx="246.1" cy="289.4" r="5.3"/>
<circle cx="295.1" cy="295" r=".37"/>
<circle cx="352.3" cy="295.5" r=".36"/>
<circle cx="354" cy="288.3" r=".37"/>
<circle cx="585.7" cy="288.8" r="5.3"/>
<circle cx="246.1" cy="313.4" r="5.3"/>
<circle cx="246.1" cy="301.5" r="5.3"/>
<circle cx="293.4" cy="302.1" r=".36"/>
<circle cx="445.3" cy="317.5" r=".36"/>
<circle cx="585.7" cy="312.7" r="5.3"/>
<circle cx="585.7" cy="300.6" r="5.3"/>
<circle cx="246.1" cy="325.4" r="5.3"/>
<circle cx="246.1" cy="337.3" r="5.3"/>
<circle cx="585.7" cy="324.6" r="5.3"/>
<circle cx="585.7" cy="336.6" r="5.3"/>
<circle cx="246.1" cy="349.3" r="5.2"/>
<circle cx="585.7" cy="348.5" r="5.3"/>
<circle cx="246.1" cy="373.3" r="5.3"/>
<circle cx="246.1" cy="361.2" r="5.2"/>
<circle cx="585.7" cy="360.5" r="5.3"/>
<circle cx="585.7" cy="372.4" r="5.3"/>
<circle cx="246.1" cy="385.2" r="5.3"/>
<circle cx="585.7" cy="384.5" r="5.3"/>
<circle cx="585.7" cy="396.4" r="5.3"/>
<circle cx="585.7" cy="408.4" r="5.3"/>
<circle cx="585.7" cy="432.3" r="5.3"/>
<circle cx="585.7" cy="420.3" r="5.3"/>
<circle cx="380.5" cy="478.2" r="5.2"/>
<circle cx="440.2" cy="478.2" r="5.3"/>
<circle cx="464.1" cy="478.2" r="5.2"/>
</g>
<g fill="none" stroke="#808080" stroke-width=".41">
<path d="M466.5 217.7l-3.6 2M408.3 231.2a1.43 1.43 0 0 1 1.6 .6 1.43 1.43 0 0 1-.1 1.8 1.84 1.84 0 0 1-1.5-2.4zM467.3 224.4a1.55 1.55 0 0 1 1.5 .8 1.55 1.55 0 0 1-.1 1.7 1.8 1.8 0 0 1-1.4-2.5zM472.3 259a2.13 2.13 0 0 1 2.3 2.8 1.28 1.28 0 0 1-1.4 .3 1.28 1.28 0 0 1-.9-1.1l-.3-.9zM472.8 259.7a1.05 1.05 0 0 1 1.1 .6 1.05 1.05 0 0 1-.3 1.2 1.31 1.31 0 0 1-.8-1.8zM482 257h1M482.2 256.7l.7 .7M482.5 256.5v1M482.9 256.7l-.7 .7M492.7 249.9a1.09 1.09 0 0 1 1.1 .7 1.09 1.09 0 0 1-.2 1.2 1.34 1.34 0 0 1-.9-1.9zM495.7 248.2a1.07 1.07 0 0 1 1.1 .6 1.07 1.07 0 0 1-.2 1.2 1.31 1.31 0 0 1-.9-1.8zM500.1 246.6a1.04 1.04 0 0 1 1.1 .5 1.04 1.04 0 0 1-.2 1.3 1.43 1.43 0 0 1-.9-1.8z"/>
<path d="M503.1 244.8a1.02 1.02 0 0 1 1.2 .5 1.02 1.02 0 0 1-.3 1.3 1.37 1.37 0 0 1-.9-1.8zM471.7 263.8a1.05 1.05 0 0 1 1.1 .6 1.05 1.05 0 0 1-.2 1.2 1.31 1.31 0 0 1-.9-1.8zM471.7 260.3a1.05 1.05 0 0 1 1.1 .6 1.05 1.05 0 0 1-.2 1.2 1.34 1.34 0 0 1-.9-1.8zM472.3 262.5a2.12 2.12 0 0 1 1.9 3.2 2.23 2.23 0 0 1-1.9-3.2zM472.7 263.3a1.02 1.02 0 0 1 1.1 .5 1.02 1.02 0 0 1-.2 1.3 1.41 1.41 0 0 1-.9-1.8zM486.6 278.8l-3.6 2M443.6 319.4a1.49 1.49 0 0 1 1.6 .7 1.49 1.49 0 0 1-.2 1.8 1.83 1.83 0 0 1-1.4-2.5zM502.4 312.8a1.51 1.51 0 0 1 1.6 .7 1.51 1.51 0 0 1-.1 1.7 1.83 1.83 0 0 1-1.5-2.4z"/>
</g>
<path d="M492.7 248.8l-20.4 16.5" fill="none" stroke="#808080" stroke-width=".41" stroke-dasharray="15.2 1.3 1.3 1.3" stroke-dashoffset="4" stroke-linecap="butt"/>
<path d="M492.7 277.1l-20.4-40.1" fill="none" stroke="#808080" stroke-width=".41" stroke-dasharray="15.2 1.3 1.3 1.3" stroke-dashoffset="4.2" stroke-linecap="butt"/>
<path d="M449.7 244l.3 .5a.34 .34 0 0 0 .3-.5 .34 .34 0 0 0-.6 0zM457.9 265.7v.5l.3 .1v-.3l.2 .3v-.6zM462.2 213.9v.4l.4 .1-.1-.3 .1 .3a.34 .34 0 0 0 .2-.5 .34 .34 0 0 0-.6 0zM464.7 215l-.1 .4 .4 .1-.1-.3 .1 .3a.33 .33 0 0 0 .2-.5 .33 .33 0 0 0-.5 0zM465.8 212.6v.5l.2 .2v-.4l.2 .3 .1-.5zM479.8 229.2l.3 .6a.34 .34 0 0 0 .3-.5 .34 .34 0 0 0-.6-.1zM504.6 219.4l-.1 .5 .3 .2v-.4l.1 .3 .2-.5zM508.5 217l-.1 .4 .3-.1-.2 .2a.34 .34 0 0 0 .5 0 .34 .34 0 0 0 0-.5 .34 .34 0 0 0-.5 0zM487.5 232.9l-.1 .4 .3-.2-.3 .2a.33 .33 0 0 0 .5 .1 .33 .33 0 0 0 .1-.4 .33 .33 0 0 0-.5-.1zM503.3 242.8l-.1 .5 .3-.2-.3 .2a.33 .33 0 0 0 .5 .1 .33 .33 0 0 0 .1-.5 .33 .33 0 0 0-.5-.1zM521.8 234.9v.4l.2-.2-.2 .2a.34 .34 0 0 0 .5 .1 .34 .34 0 0 0 0-.5 .34 .34 0 0 0-.5 0zM516.5 238.8l-.1 .4 .3-.2-.3 .2a.34 .34 0 0 0 .5 .1 .34 .34 0 0 0 .1-.5 .34 .34 0 0 0-.5 0zM509.9 243.5l-.1 .3 .4-.1-.4 .1a.34 .34 0 0 0 .5 .2 .34 .34 0 0 0 .1-.5 .34 .34 0 0 0-.5 0zM500.7 245.6l-.1 .2h.3h-.3a.34 .34 0 0 0 .5 .3 .34 .34 0 0 0 .1-.6 .34 .34 0 0 0-.5 .1zM504.4 262.6l-.2 .4 .3-.1-.3 .1a.34 .34 0 0 0 .5 .2 .34 .34 0 0 0 .2-.5 .34 .34 0 0 0-.5-.1zM502 266l-.1 .3 .3-.1-.3 .1a.34 .34 0 0 0 .5 .2 .34 .34 0 0 0 .1-.5 .34 .34 0 0 0-.5 0zM484.5 275.3l-.1 .3h.4h-.4a.34 .34 0 0 0 .4 .3 .34 .34 0 0 0 .3-.5 .34 .34 0 0 0-.6-.1zM505.4 273.4l-.2 .3h.3h-.3a.33 .33 0 0 0 .4 .4 .33 .33 0 0 0 .3-.5 .33 .33 0 0 0-.5-.2zM506.6 276.7l-.2 .3h.4h-.4a.35 .35 0 0 0 .5 .3 .35 .35 0 0 0 .2-.5 .35 .35 0 0 0-.5-.1zM449.2 269.2l.3 .2-.4-.1a.34 .34 0 0 0 .4 .4 .34 .34 0 0 0 .2-.5 .34 .34 0 0 0-.5 0zM490.1 284.5l.3 .3-.4-.1a.35 .35 0 0 0 .4 .4 .35 .35 0 0 0 .3-.5 .35 .35 0 0 0-.6-.1zM457.1 273.1l.2 .3-.3-.2a.33 .33 0 0 0 .4 .5 .33 .33 0 0 0 .2-.5 .33 .33 0 0 0-.5-.1zM523.4 309.8l.3 .2-.4-.2a.33 .33 0 0 0 .4 .5 .33 .33 0 0 0 .2-.5 .33 .33 0 0 0-.5 0zM515.8 308.7l.2 .3-.2-.2a.34 .34 0 0 0 .3 .4 .34 .34 0 0 0 .3-.5 .34 .34 0 0 0-.6 0zM520.1 311.1a.36 .36 0 0 0 0 .7 .36 .36 0 0 0 .6-.3 .36 .36 0 0 0-.5-.4l.2 .3zM542.4 329.1l.2 .2-.3-.2a.34 .34 0 0 0 .2 .6 .34 .34 0 0 0 .4-.4 .34 .34 0 0 0-.5-.2zM517.6 310.6a.35 .35 0 0 0 0 .6 .35 .35 0 0 0 .6-.3 .35 .35 0 0 0-.5-.3l.2 .3zM518.3 312.6a.34 .34 0 0 0 0 .6 .34 .34 0 0 0 .5-.3 .34 .34 0 0 0-.4-.3l.1 .3zM517.2 313.3a.34 .34 0 0 0 .2 .5 .34 .34 0 0 0 .4-.4 .34 .34 0 0 0-.5-.2l.2 .3zM505.9 315.8a.34 .34 0 0 0 0 .6 .34 .34 0 0 0 .5-.3 .34 .34 0 0 0-.4-.3l.1 .3zM451.9 271.6a.34 .34 0 0 0 .1 .6 .34 .34 0 0 0 .5-.2 .34 .34 0 0 0-.5-.4l.2 .3zM468.8 379.8a.34 .34 0 0 0 .1 .5 .34 .34 0 0 0 .5-.1 .34 .34 0 0 0-.3-.5v.3v-.3zM444.7 319.2a.34 .34 0 0 0 0 .5 .34 .34 0 0 0 .5-.2 .34 .34 0 0 0-.3-.4v.3v-.3zM381.2 372a.34 .34 0 0 0 .2 .5 .34 .34 0 0 0 .4-.3 .34 .34 0 0 0-.3-.4v.3v-.3zM332.5 383.9a.33 .33 0 0 0 .1 .6 .33 .33 0 0 0 .5-.3zM276.1 363.5a.35 .35 0 0 0 .3 .5 .35 .35 0 0 0 .4-.4zM345.2 343.3a.34 .34 0 0 0 .2 .5 .34 .34 0 0 0 .4-.3h-.3h.3l-.2-.3zM345.1 339.7a.34 .34 0 0 0 .1 .6 .34 .34 0 0 0 .4-.4zM340.5 332.3l.1 .4 .5-.1-.3-.1h.4l-.1-.3zM339.1 330.4a.35 .35 0 0 0 .1 .6 .35 .35 0 0 0 .5-.3zM403.1 302.1a.34 .34 0 0 0 0 .6 .34 .34 0 0 0 .5-.3zM292.5 296.7a.33 .33 0 0 0 .1 .5 .33 .33 0 0 0 .5-.3zM291 295.8v.5l.5-.1-.2-.2 .3 .1-.1-.3zM296.4 294l-.1 .5h.5l-.2-.2 .3 .1v-.3zM276.1 264.7a.34 .34 0 0 0 .1 .5 .34 .34 0 0 0 .4-.3zM280.6 264.2l-.1 .4 .5 .1-.2-.3 .3 .1v-.3zM351.7 269.3l.2 .5h.3l-.2-.3 .3 .1-.1-.3z" fill="#000"/>
<text font-size="8.2" x="42.1" y="587.3">SOLIDWORKS Educational Product. For Instructional Use Only.</text>
<text font-size="5.5" x="15" y="22.9">CYCLOPROP | CP-RB-003 | ASSEMBLY ISOMETRIC</text>
<g font-size="4.8">
<text x="423" y="115.1">74</text>
<text x="435" y="115.1">77</text>
<text x="446.9" y="115.1">34</text>
<text x="459" y="115.1">33</text>
<text x="470.8" y="115.1">19</text>
<text x="482.9" y="115.1">15</text>
<text x="506.8" y="115.1">68</text>
<text x="583.1" y="158.6">69</text>
<text x="583.1" y="170.5">61</text>
<text x="583.1" y="182.6">25</text>
<text x="583.1" y="194.4">21</text>
<text x="583.1" y="206.5">23</text>
<text x="583.1" y="218.4">24</text>
<text x="583.1" y="230.4">22</text>
<text x="243.5" y="243.1">53</text>
<text x="583.1" y="242.3">11</text>
<text x="243.5" y="255.2">44</text>
<text x="584.4" y="254.3">3</text>
<text x="243.5" y="267.1">67</text>
<text x="583.1" y="266.2">76</text>
<text x="243.5" y="279.1">80</text>
<text x="583.1" y="278.3">14</text>
<text x="243.5" y="291">81</text>
<text x="583.1" y="290.3">17</text>
<text x="243.5" y="303">82</text>
<text x="583.1" y="302.2">49</text>
<text x="243.5" y="314.9">12</text>
<text x="583.1" y="314.2">60</text>
<text x="243.5" y="327">78</text>
<text x="583.1" y="326.1">28</text>
<text x="243.5" y="338.9">27</text>
<text x="583.1" y="338.2">32</text>
<text x="243.5" y="350.9">85</text>
<text x="583.1" y="350">54</text>
<text x="243.5" y="362.8">47</text>
<text x="583.1" y="362.1">56</text>
<text x="243.5" y="374.8">45</text>
<text x="583.1" y="374">62</text>
<text x="243.5" y="386.7">63</text>
<text x="583.1" y="386">86</text>
<text x="583.1" y="397.9">58</text>
<text x="583.1" y="409.9">30</text>
<text x="583.1" y="421.8">79</text>
<text x="583.1" y="433.9">51</text>
<text x="377.8" y="479.8">50</text>
<text x="437.5" y="479.8">83</text>
<text x="461.5" y="479.8">66</text>
</g>
<g font-size="4.1">
<text x="15" y="35.1">PROTOTYPE / NOT RELEASED FOR FABRICATION - NATIVE BOM ITEM NUMBERS - DO NOT SCALE</text>
<text x="20" y="557.1">Balloons identify visible CAD components and reference the BOM key on sheet1.</text>
<text x="20" y="561.1">Repeated occurrences share an item number; hidden/internal items may be unlabelled.</text>
<text x="20" y="565.1">Reference models and bearing internals are not a procurement release. Materials, fits and qualification remain open.</text>
</g>
<text font-size="3.2" x="15" y="48.6">ASSEMBLY SHA256: 48d1dfa353f589461974f48067c0797338b8884cb181e370764859dcf5d74660</text>
</svg>
